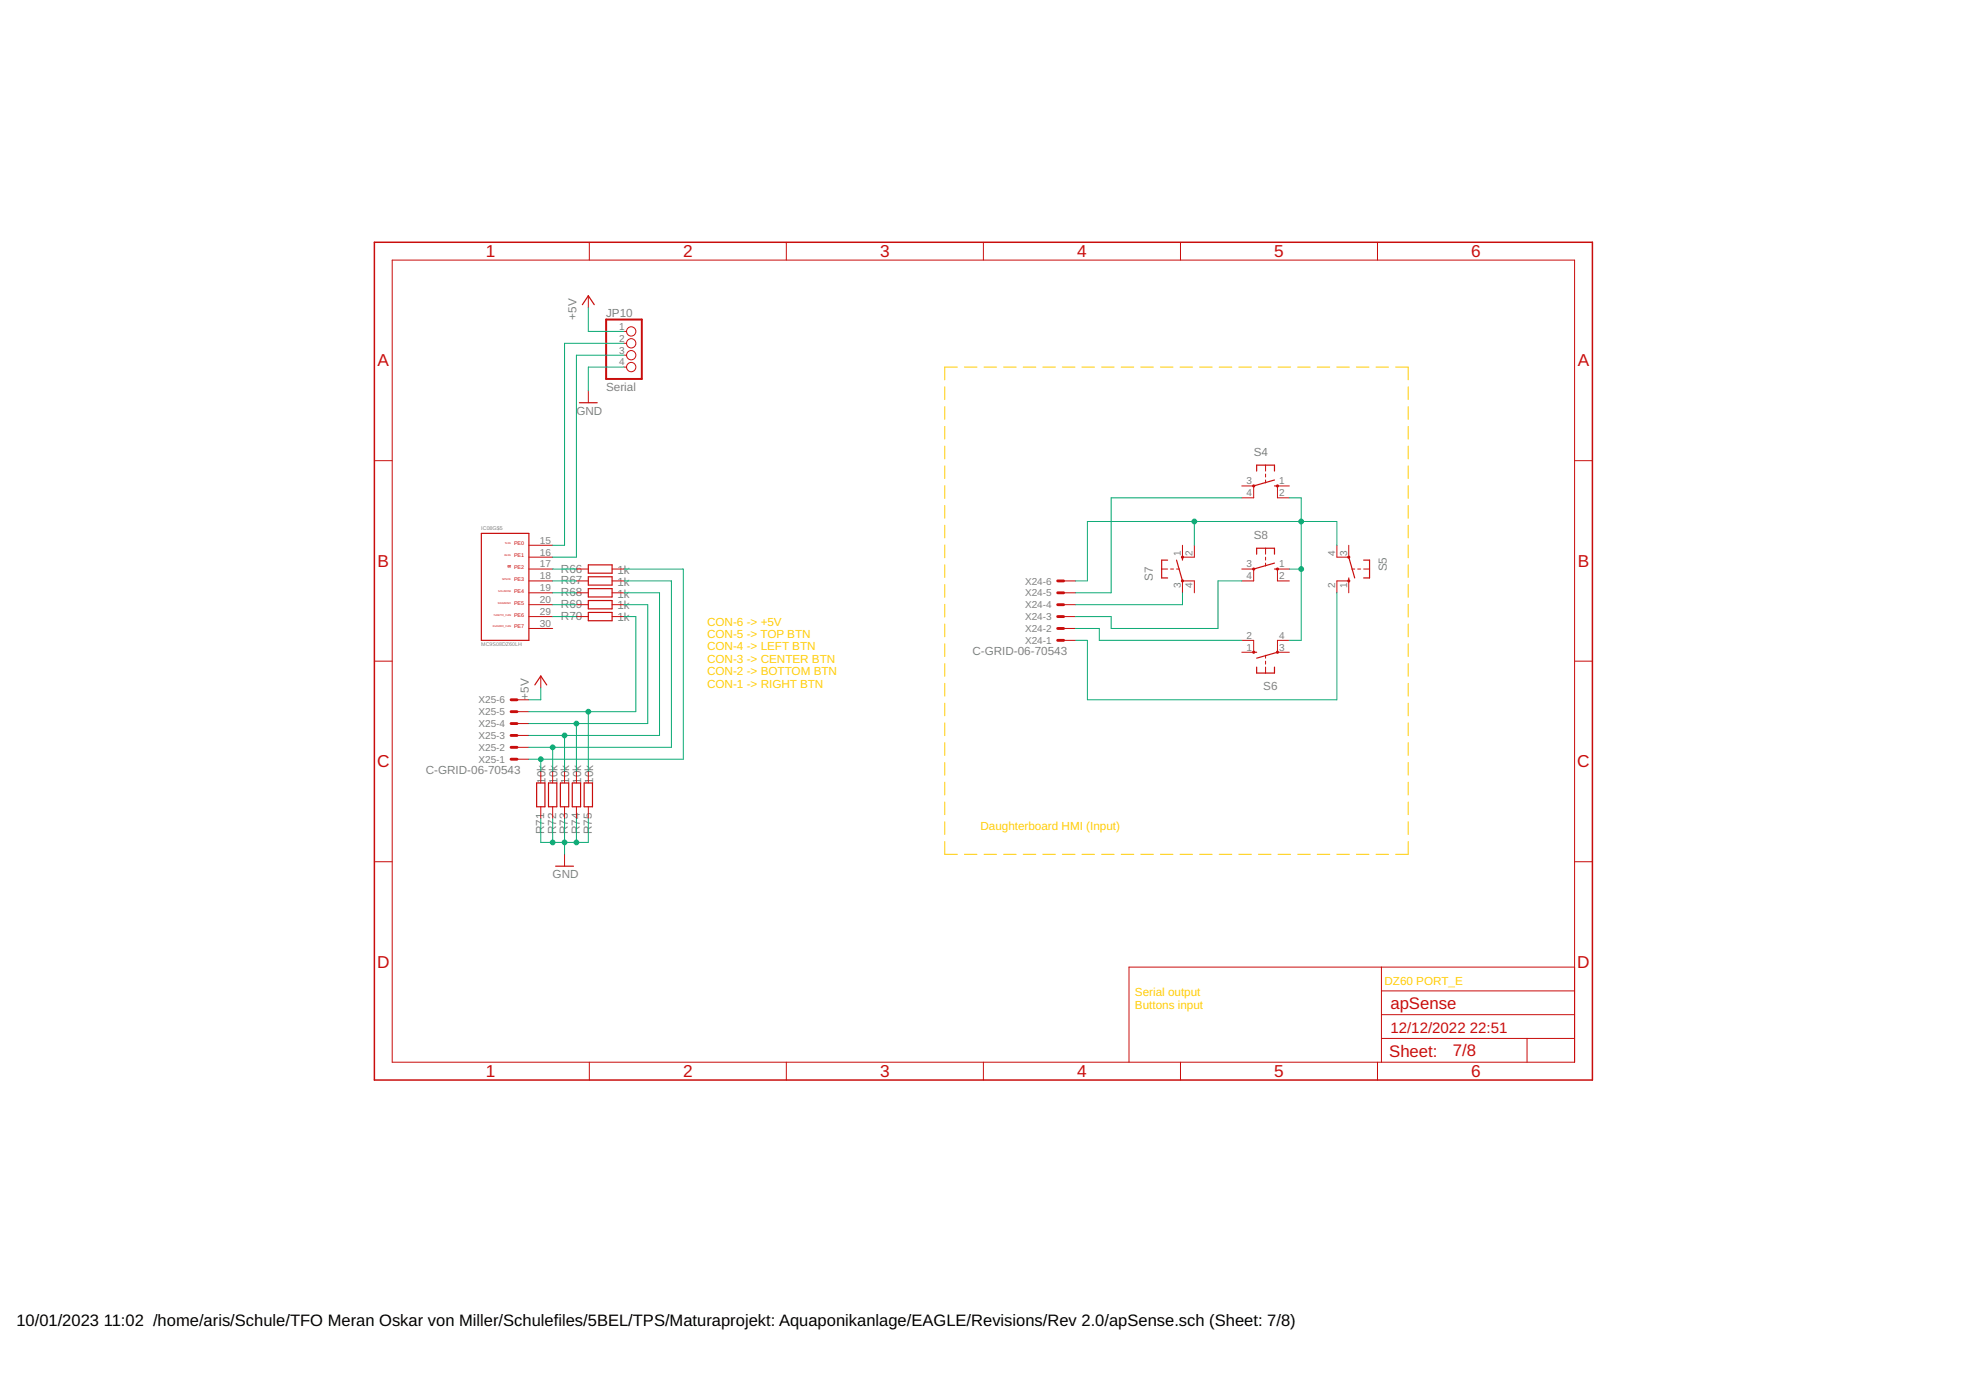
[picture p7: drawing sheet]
<svg xmlns="http://www.w3.org/2000/svg" width="420mm" height="297mm" viewBox="0 0 420 297" stroke-linecap="round" stroke-linejoin="round" font-family="sans-serif">
<g fill="none" stroke="#c90d0c" stroke-width=".21">
<path d="M83.8 55.6h252.7v171.4h-252.7zM125.9 51.8v3.8M168 51.8v3.8M210.2 51.8v3.8M252.3 51.8v3.8M294.4 51.8v3.8M125.7 63.2v2.5M133.3 70.8h.6M133.3 73.4h.6M133.3 75.9h.6M133.3 78.4h.6M80 98.4h3.8"/>
<path d="M125.7 83.5v2.6M270.5 99.4v1.3M336.5 98.4h3.8M113 116.5h5.1M113 119.1h5.1M252.7 116.5v2.6h2.5v-2.6M265.4 103.8h2.5v2.6h-2.5M270.5 101.3v.6M270.5 102.6v.6M270.5 117.2v1.2M270.5 119.1v.6M275.5 103.8h-2.5v2.6h2.5"/>
<path d="M285.7 116.5v2.6h2.5v-2.6M108.5 120.9h.7M113 121.6h5.1M113 124.1h5.1M113 126.7h5.1M113 129.2h5.1M113 131.8h5.1M113 134.3h5.1M123.2 121.6h2.5M123.2 124.1h2.5M123.2 126.7h2.5M123.2 129.2h2.5"/>
<path d="M123.2 131.8h2.5M130.8 121.6h2.5M130.8 124.1h2.5M130.8 126.7h2.5M130.8 129.2h2.5M130.8 131.8h2.5M227.3 124.1h2.5M227.3 126.7h2.5M227.3 129.2h2.5M227.3 131.8h2.5M227.3 134.3h2.5M227.3 136.8h2.5"/>
<path d="M248.3 121.6h1.2M250.2 121.6h.6M251.4 121.6h.7M252.7 126.7v-2.6h2.5v2.6M265.4 121.6h2.5v2.5h-2.5M265.4 136.8h2.5v2.6h-2.5M270.5 120.3v.7M275.5 121.6h-2.5v2.5h2.5M275.5 136.8h-2.5v2.6h2.5M285.7 126.7v-2.6h2.5v2.6M288.9 121.6h.6M290.2 121.6h.6"/>
<path d="M291.4 121.6h1.3M80 141.3h3.8M110.5 159.7h2.5M110.5 157.2h2.5M110.5 154.6h2.5M110.5 152.1h2.5M110.5 149.5h2.5M115.6 144.5v2.5M270.5 140v.7M270.5 141.3v.6M270.5 142.6v1.2M336.5 141.3h3.8"/>
<path d="M110.5 162.2h2.5M115.6 164.8v2.5M115.6 172.4v2.5M118.1 164.8v2.5M118.1 172.4v2.5M120.6 164.8v2.5M120.6 172.4v2.5M123.2 164.8v2.5M123.2 172.4v2.5M125.7 164.8v2.5M125.7 172.4v2.5M80 184.1h3.8"/>
<path d="M120.6 182.6v2.5M336.5 184.1h3.8M295.2 206.7v20.3M295.2 216.8h41.3M295.2 211.8h41.3M336.5 206.7h-95.2v20.3M125.9 227v3.8M168 227v3.8M210.2 227v3.8M252.3 227v3.8M294.4 227v3.8M295.2 221.9h41.3"/>
<path d="M326.3 221.9v5.1"/>
<circle cx="134.9" cy="70.8" r=".99"/>
<circle cx="134.9" cy="78.4" r=".99"/>
<circle cx="134.9" cy="73.4" r=".99"/>
<circle cx="134.9" cy="75.9" r=".99"/>
</g>
<path d="M80 51.8h260.3v179h-260.3z" fill="none" stroke="#c90d0c" stroke-width=".32"/>
<g fill="none" stroke="#c90d0c" stroke-width=".25">
<path d="M124.5 65.1l1.2-1.9 1.3 1.9M123.8 86.1h3.8M102.9 114h10.1v22.8h-10.1zM249.5 119.7h-1.2v3.8h1.2M251.4 119.7l1.3 4.4M252.7 119.1v.6M268.6 100.7v-1.3h3.8v1.3M268.6 118.4v-1.2h3.8v1.2M272.4 103.8h.6M272.4 102.6l-4.5 1.2M288.2 119.1l1.3 4.4M291.4 119.7h1.3v3.8h-1.3"/>
<path d="M125.7 120.7h5.1v1.8h-5.1zM125.7 123.3h5.1v1.7h-5.1zM125.7 125.8h5.1v1.8h-5.1zM125.7 128.3h5.1v1.8h-5.1zM125.7 130.9h5.1v1.8h-5.1zM267.9 139.4h.7M272.4 121.6h.6M272.4 120.3l-4.5 1.3M273 139.4l-4.4 1.3M288.2 123.5v.6M114.3 146.4l1.3-1.9 1.2 1.9M268.6 142.6v1.2h3.8v-1.2"/>
<path d="M114.7 167.3h1.8v5.1h-1.8zM117.2 167.3h1.8v5.1h-1.8zM119.8 167.3h1.7v5.1h-1.7zM122.3 167.3h1.8v5.1h-1.8zM124.8 167.3h1.8v5.1h-1.8zM118.7 185.1h3.9"/>
</g>
<g fill="none" stroke="#c90d0c" stroke-width=".42">
<path d="M129.5 68.3h7.7v12.7h-7.7z"/>
<circle cx="252.7" cy="119.1" r=".13"/>
<circle cx="267.9" cy="103.8" r=".13"/>
<circle cx="273" cy="103.8" r=".13"/>
<circle cx="288.2" cy="119.1" r=".13"/>
<circle cx="252.7" cy="124.1" r=".13"/>
<circle cx="267.9" cy="139.4" r=".13"/>
<circle cx="267.9" cy="121.6" r=".13"/>
<circle cx="273" cy="139.4" r=".13"/>
<circle cx="273" cy="121.6" r=".13"/>
<circle cx="288.2" cy="124.1" r=".13"/>
</g>
<path d="M226 136.8h1.3M226 134.3h1.3M226 131.8h1.3M226 129.2h1.3M226 126.7h1.3M226 124.1h1.3M109.2 159.7h1.3M109.2 157.2h1.3M109.2 154.6h1.3M109.2 152.1h1.3M109.2 149.5h1.3M109.2 162.2h1.3" fill="none" stroke="#c90d0c" stroke-width=".61"/>
<g fill="none" stroke="#0dab76" stroke-width=".21">
<path d="M125.7 65.7v5.1h7.6M133.3 73.4h-12.7v43.1h-2.5M133.3 75.9h-10.1v43.2h-5.1M133.3 78.4h-7.6v5.1M255.2 111.4v5.1M265.4 106.4h-27.9v20.3h-7.7M275.5 106.4h2.6v30.4h-2.6M285.7 116.5v-5.1h-53.3v12.7h-2.6M118.1 129.2h5.1M118.1 126.7h5.1M118.1 124.1h5.1M118.1 131.8h5.1"/>
<path d="M118.1 121.6h5.1M133.3 129.2h5.1v25.4h-25.4M133.3 126.7h7.6v30.5h-27.9M133.3 124.1h10.2v35.6h-30.5M133.3 131.8h2.6v20.3h-22.9M133.3 121.6h12.7v40.6h-33M229.8 134.3h5.1v2.5h30.5M252.7 126.7v2.5h-22.9M265.4 124.1h-5.1v10.2h-22.8v-2.5h-7.7M275.5 121.6h2.6M285.7 126.7v22.8h-53.3v-12.7h-2.6M115.6 147v2.5h-2.6"/>
<path d="M118.1 159.7v5.1M120.6 157.2v7.6M123.2 154.6v10.2M125.7 152.1v12.7M115.6 174.9v5.1h10.1v-5.1M115.6 162.2v2.6M118.1 174.9v5.1M120.6 174.9v7.7M123.2 174.9v5.1"/>
</g>
<g fill="#0dab76" stroke="#0dab76" stroke-width=".21">
<circle cx="118.1" cy="180" r=".51"/>
<circle cx="120.6" cy="180" r=".51"/>
<circle cx="123.2" cy="180" r=".51"/>
<circle cx="278.1" cy="111.4" r=".51"/>
<circle cx="278.1" cy="121.6" r=".51"/>
<circle cx="255.2" cy="111.4" r=".51"/>
<circle cx="125.7" cy="152.1" r=".51"/>
<circle cx="123.2" cy="154.6" r=".51"/>
<circle cx="120.6" cy="157.2" r=".51"/>
<circle cx="118.1" cy="159.7" r=".51"/>
<circle cx="115.6" cy="162.2" r=".51"/>
</g>
<g fill="none" stroke="#ffcd07" stroke-width=".21">
<path d="M204.6 78.4h-2.7v2.8M206.1 78.4h2.7M210.3 78.4h2.7M214.5 78.4h2.7M218.7 78.4h2.7M222.9 78.4h2.7M227 78.4h2.7M231.2 78.4h2.7M235.4 78.4h2.7M239.6 78.4h2.7M243.8 78.4h2.7M248 78.4h2.7"/>
<path d="M252.2 78.4h2.7M256.4 78.4h2.7M260.6 78.4h2.6M264.8 78.4h2.6M268.9 78.4h2.7M273.1 78.4h2.7M277.3 78.4h2.7M281.5 78.4h2.7M285.7 78.4h2.7M289.9 78.4h2.7M294.1 78.4h2.7M298.3 78.4h2.6v2.8"/>
<path d="M201.9 82.7v2.7M201.9 86.9v2.7M201.9 91.1v2.7M201.9 95.3v2.8M201.9 99.6v2.7M300.9 82.7v2.7M300.9 86.9v2.7M300.9 91.1v2.7M300.9 95.3v2.8M300.9 99.6v2.7M201.9 103.8v2.7M201.9 108v2.7"/>
<path d="M201.9 112.2v2.8M201.9 116.5v2.7M300.9 103.8v2.7M300.9 108v2.7M300.9 112.2v2.8M300.9 116.5v2.7M201.9 120.7v2.7M201.9 124.9v2.7M201.9 129.1v2.8M201.9 133.3v2.8M201.9 137.6v2.7M300.9 120.7v2.7"/>
<path d="M300.9 124.9v2.7M300.9 129.1v2.8M300.9 133.3v2.8M300.9 137.6v2.7M201.9 141.8v2.7M201.9 146v2.8M201.9 150.3v2.7M201.9 154.5v2.7M201.9 158.7v2.7M300.9 141.8v2.7M300.9 146v2.8M300.9 150.3v2.7"/>
<path d="M300.9 154.5v2.7M300.9 158.7v2.7M201.9 179.8v2.8h2.7M201.9 162.9v2.8M201.9 167.2v2.7M201.9 171.4v2.7M201.9 175.6v2.7M300.9 162.9v2.8M300.9 167.2v2.7M300.9 171.4v2.7M300.9 175.6v2.7M300.9 179.8v2.8h-2.6"/>
<path d="M206.1 182.6h2.7M210.3 182.6h2.7M214.5 182.6h2.7M218.7 182.6h2.7M222.9 182.6h2.7M227 182.6h2.7M231.2 182.6h2.7M235.4 182.6h2.7M239.6 182.6h2.7M243.8 182.6h2.7M248 182.6h2.7M252.2 182.6h2.7"/>
<path d="M256.4 182.6h2.7M260.6 182.6h2.6M264.8 182.6h2.6M268.9 182.6h2.7M273.1 182.6h2.7M277.3 182.6h2.7M281.5 182.6h2.7M285.7 182.6h2.7M289.9 182.6h2.7M294.1 182.6h2.7"/>
</g>
<g font-size="3.7" fill="#c90d0c">
<text x="103.9" y="55">1</text>
<text x="146" y="55">2</text>
<text x="188.1" y="55">3</text>
<text x="230.2" y="55">4</text>
<text x="272.3" y="55">5</text>
<text x="314.4" y="55">6</text>
<text x="80.7" y="78.3">A</text>
<text x="337.2" y="78.3">A</text>
<text x="80.7" y="121.2">B</text>
<text x="337.2" y="121.2">B</text>
<text x="80.6" y="164">C</text>
<text x="337.1" y="164">C</text>
<text x="80.6" y="206.9">D</text>
<text x="337.1" y="206.9">D</text>
<text x="103.9" y="230.2">1</text>
<text x="146" y="230.2">2</text>
<text x="188.1" y="230.2">3</text>
<text x="230.2" y="230.2">4</text>
<text x="272.3" y="230.2">5</text>
<text x="314.4" y="230.2">6</text>
</g>
<g font-size="3.6" fill="#c90d0c">
<text x="297.1" y="215.6">apSense</text>
<text x="296.9" y="225.8">Sheet:</text>
<text x="310.5" y="225.7">7/8</text>
</g>
<g font-size="3.5">
<text x="3.5" y="283.3">10/01/2023</text>
<text x="22.2" y="283.3">11:02 /home/aris/Schule/TFO Meran Oskar von Miller/Schulefiles/5BEL/TPS/Maturaprojekt: Aquaponikanlage/EAGLE/Revisions/Rev 2.0/apSense.sch (Sheet: 7/8)</text>
</g>
<g font-size="3.2" fill="#c90d0c">
<text x="297.1" y="220.6">12/12/2022</text>
<text x="314.1" y="220.6">22:51</text>
</g>
<g font-size="2.5" fill="#808080">
<text x="123.2" y="68.3" transform="rotate(-90 123.2 68.3)">+5V</text>
<text x="129.5" y="67.6">JP10</text>
<text x="129.5" y="83.5">Serial</text>
<text x="123.2" y="88.6">GND</text>
<text x="267.9" y="97.5">S4</text>
<text x="267.9" y="115.3">S8</text>
<text x="119.9" y="122.3">R66</text>
<text x="119.9" y="124.9">R67</text>
<text x="132" y="122.6">1k</text>
<text x="132" y="125.2">1k</text>
<text x="246.4" y="124.1" transform="rotate(-90 246.4 124.1)">S7</text>
<text x="296.4" y="122.1" transform="rotate(-90 296.4 122.1)">S5</text>
<text x="119.9" y="127.4">R68</text>
<text x="119.9" y="130">R69</text>
<text x="132" y="127.7">1k</text>
<text x="132" y="130.2">1k</text>
<text x="119.9" y="132.5">R70</text>
<text x="132" y="132.8">1k</text>
<text x="207.8" y="140">C-GRID-06-70543</text>
<text x="113" y="149.5" transform="rotate(-90 113 149.5)">+5V</text>
<text x="270" y="147.5">S6</text>
<text x="91" y="165.4">C-GRID-06-70543</text>
<text x="116.6" y="167.5" transform="rotate(-90 116.6 167.5)">10k</text>
<text x="119.1" y="167.5" transform="rotate(-90 119.1 167.5)">10k</text>
<text x="121.7" y="167.5" transform="rotate(-90 121.7 167.5)">10k</text>
<text x="124.2" y="167.5" transform="rotate(-90 124.2 167.5)">10k</text>
<text x="126.7" y="167.5" transform="rotate(-90 126.7 167.5)">10k</text>
<text x="116.3" y="178.2" transform="rotate(-90 116.3 178.2)">R71</text>
<text x="118.8" y="178.2" transform="rotate(-90 118.8 178.2)">R72</text>
<text x="121.4" y="178.2" transform="rotate(-90 121.4 178.2)">R73</text>
<text x="123.9" y="178.2" transform="rotate(-90 123.9 178.2)">R74</text>
<text x="126.5" y="178.2" transform="rotate(-90 126.5 178.2)">R75</text>
<text x="118.1" y="187.6">GND</text>
</g>
<g font-size="2.5" fill="#ffcd07">
<text x="151.1" y="133.7">CON-6 -&gt; +5V</text>
<text x="151.1" y="136.3">CON-5 -&gt; TOP BTN</text>
<text x="151.1" y="139">CON-4 -&gt; LEFT BTN</text>
<text x="151.1" y="141.7">CON-3 -&gt; CENTER BTN</text>
<text x="151.1" y="144.3">CON-2 -&gt; BOTTOM BTN</text>
<text x="151.1" y="147">CON-1 -&gt; RIGHT BTN</text>
<text x="209.5" y="177.5">Daughterboard HMI (Input)</text>
<text x="242.5" y="212.9">Serial output</text>
<text x="242.5" y="215.6">Buttons input</text>
<text x="295.9" y="210.5">DZ60 PORT_E</text>
</g>
<g font-size="2.1" fill="#808080">
<text x="132.4" y="70.5">1</text>
<text x="132.4" y="73">2</text>
<text x="132.4" y="75.5">3</text>
<text x="132.4" y="78.1">4</text>
<text x="266.4" y="103.5">3</text>
<text x="266.4" y="106">4</text>
<text x="273.4" y="103.5">1</text>
<text x="273.4" y="106">2</text>
<text x="115.4" y="116.2">15</text>
<text x="115.4" y="118.7">16</text>
<text x="252.3" y="118.7" transform="rotate(-90 252.3 118.7)">1</text>
<text x="254.9" y="118.7" transform="rotate(-90 254.9 118.7)">2</text>
<text x="285.4" y="118.7" transform="rotate(-90 285.4 118.7)">4</text>
<text x="287.9" y="118.7" transform="rotate(-90 287.9 118.7)">3</text>
<text x="115.4" y="121.3">17</text>
<text x="115.4" y="123.8">18</text>
<text x="219.1" y="124.9">X24-6</text>
<text x="252.3" y="125.7" transform="rotate(-90 252.3 125.7)">3</text>
<text x="254.9" y="125.7" transform="rotate(-90 254.9 125.7)">4</text>
<text x="266.4" y="121.3">3</text>
<text x="266.4" y="123.8">4</text>
<text x="273.4" y="121.3">1</text>
<text x="273.4" y="123.8">2</text>
<text x="285.4" y="125.7" transform="rotate(-90 285.4 125.7)">2</text>
<text x="287.9" y="125.7" transform="rotate(-90 287.9 125.7)">1</text>
<text x="115.4" y="126.3">19</text>
<text x="115.4" y="128.9">20</text>
<text x="115.4" y="131.4">29</text>
<text x="219.1" y="130">X24-4</text>
<text x="219.1" y="127.5">X24-5</text>
<text x="115.4" y="134">30</text>
<text x="219.1" y="137.6">X24-1</text>
<text x="219.1" y="135.1">X24-2</text>
<text x="219.1" y="132.5">X24-3</text>
<text x="266.4" y="136.5">2</text>
<text x="273.4" y="136.5">4</text>
<text x="266.4" y="139">1</text>
<text x="273.4" y="139">3</text>
<text x="102.3" y="155.4">X25-4</text>
<text x="102.3" y="152.8">X25-5</text>
<text x="102.3" y="150.3">X25-6</text>
<text x="102.3" y="160.5">X25-2</text>
<text x="102.3" y="157.9">X25-3</text>
<text x="102.3" y="163">X25-1</text>
</g>
<g font-size="1.1" fill="#808080">
<text x="102.9" y="113.4">IC08G$5</text>
<text x="102.9" y="138.1">MC9S08DZ60LH</text>
</g>
<g font-size="1.1" fill="#c90d0c">
<text x="109.8" y="116.5">PE0</text>
<text x="109.8" y="119.1">PE1</text>
<text x="109.8" y="121.6">PE2</text>
<text x="109.8" y="124.1">PE3</text>
<text x="109.8" y="126.7">PE4</text>
<text x="109.8" y="129.2">PE5</text>
<text x="109.8" y="131.8">PE6</text>
<text x="109.8" y="134.3">PE7</text>
</g>
<g font-size=".6" fill="#c90d0c">
<text x="107.8" y="118.8">RxD1</text>
<text x="107.9" y="116.3">TxD1</text>
<text x="107.3" y="123.9">SPSCK</text>
<text x="108.5" y="121.4">SS</text>
<text x="105.4" y="131.5">TxD2/TX_CAN</text>
<text x="106.4" y="129">SDA/MISO</text>
<text x="106.5" y="126.5">SCL/MOSI</text>
<text x="105.3" y="134.1">RxD2/RX_CAN</text>
</g>
</svg>
